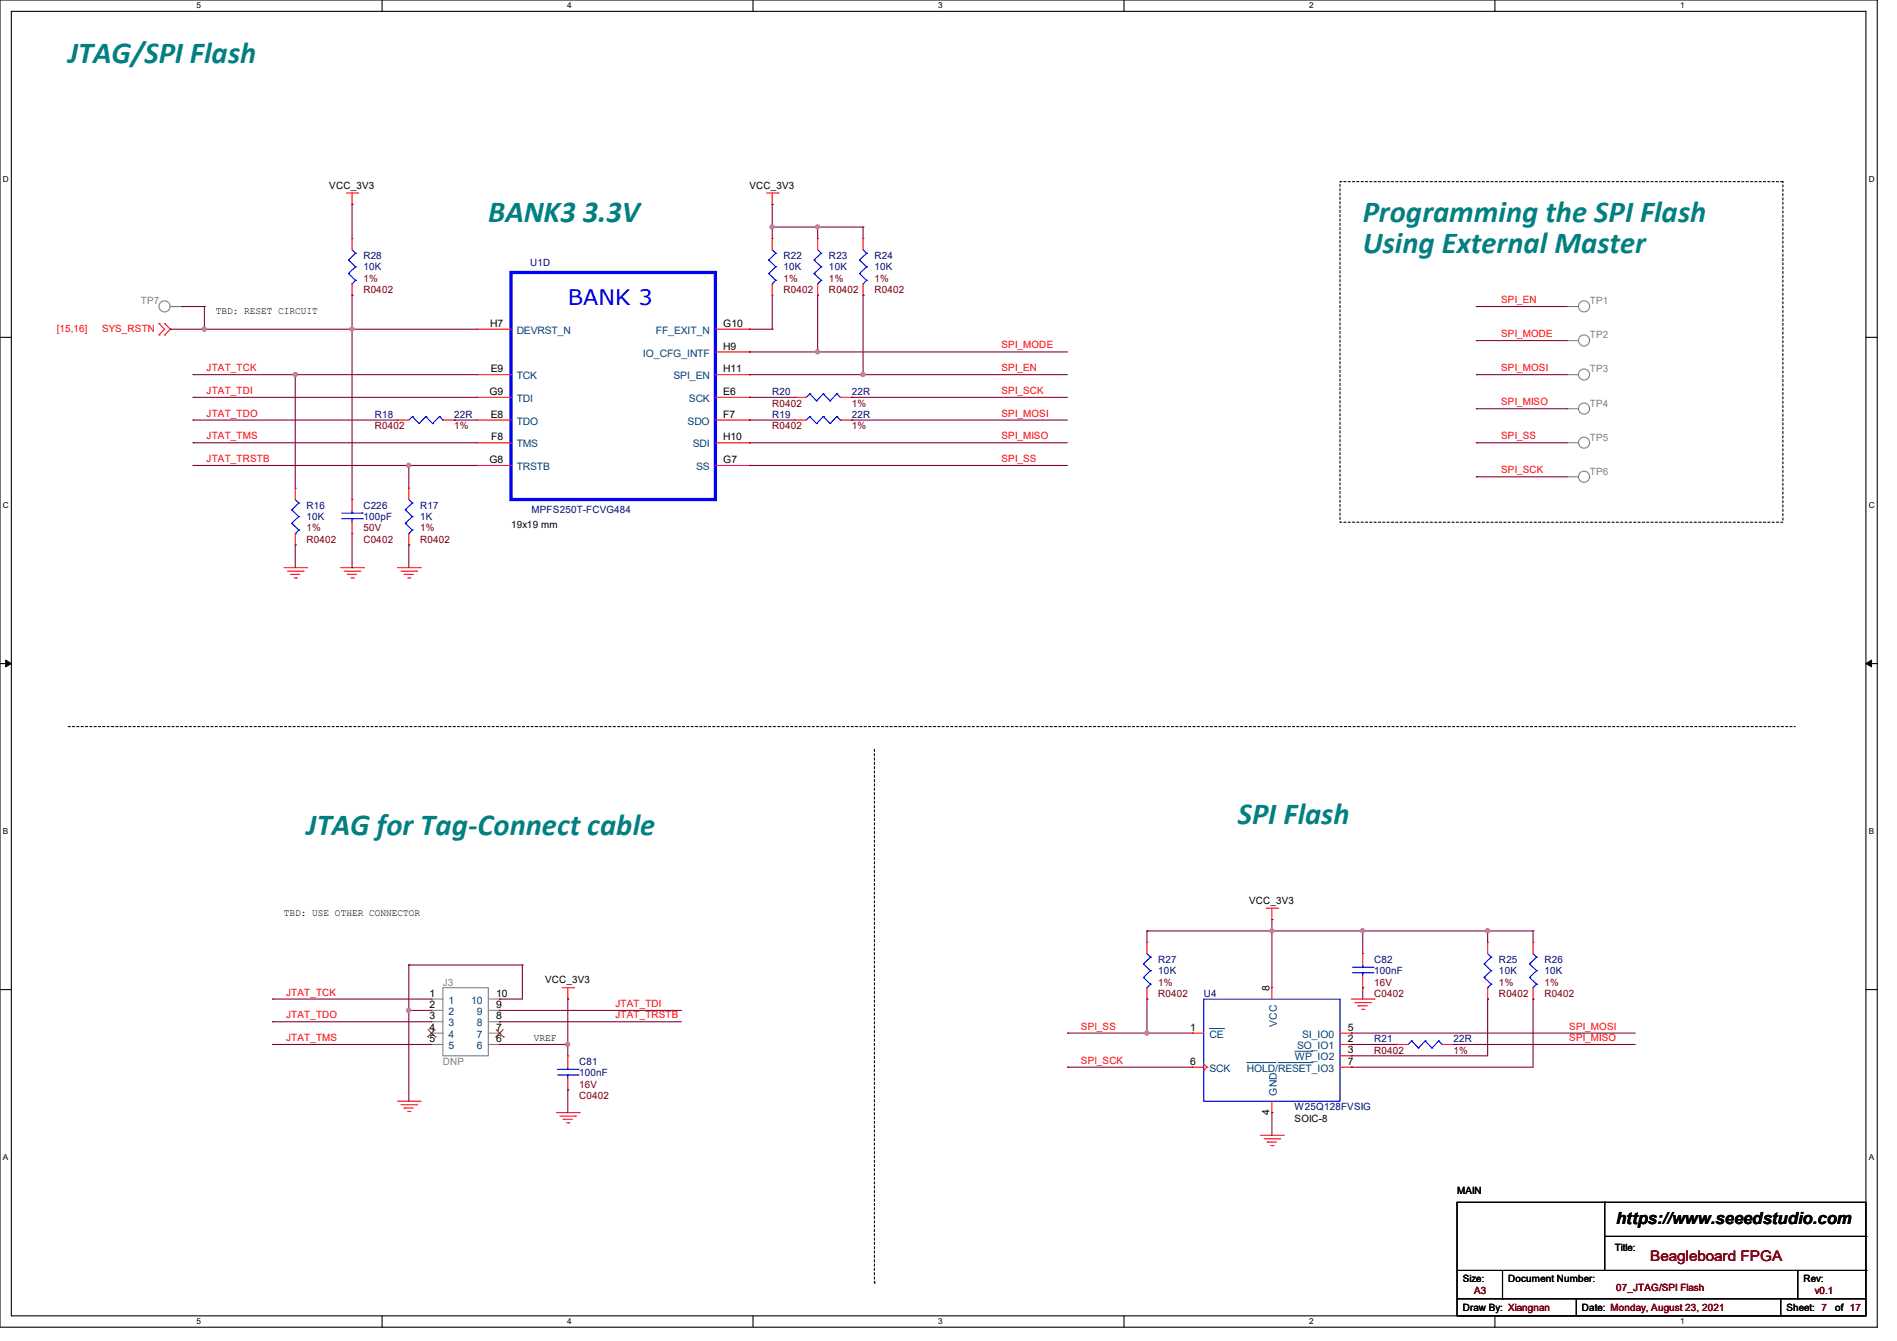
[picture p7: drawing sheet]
<svg xmlns="http://www.w3.org/2000/svg" width="297mm" height="210mm" viewBox="0 0 297 210" stroke-linecap="round" stroke-linejoin="round" font-family="sans-serif">
<path d="M0 0h293.9v207.9h-293.9zM1.8 1.8h290.3v204.3h-290.3z" fill="none" stroke="#000" stroke-width=".17"/>
<g fill="#fff">
<path d="M30.8 .2h.7v1.4h-.7z"/>
<path d="M30.8 206.2h.7v1.4h-.7z"/>
</g>
<path d="M59.8 0v1.8M59.8 206.1v1.8" fill="none" stroke="#000" stroke-width=".17"/>
<g fill="#fff">
<path d="M88.8 .2h.7v1.4h-.7z"/>
<path d="M88.8 206.2h.7v1.4h-.7z"/>
</g>
<path d="M117.9 0v1.8M117.9 206.1v1.8" fill="none" stroke="#000" stroke-width=".17"/>
<g fill="#fff">
<path d="M146.9 .2h.7v1.4h-.7z"/>
<path d="M146.9 206.2h.7v1.4h-.7z"/>
</g>
<path d="M176 0v1.8M176 206.1v1.8" fill="none" stroke="#000" stroke-width=".17"/>
<g fill="#fff">
<path d="M205 .2h.7v1.4h-.7z"/>
<path d="M205 206.2h.7v1.4h-.7z"/>
</g>
<path d="M234.1 0v1.8M234.1 206.1v1.8" fill="none" stroke="#000" stroke-width=".17"/>
<g fill="#fff">
<path d="M263.1 .2h.6v1.4h-.6z"/>
<path d="M263.1 206.2h.6v1.4h-.6z"/>
<path d="M.5 27.3h.9v1.4h-.9z"/>
<path d="M292.6 27.3h.9v1.4h-.9z"/>
<path d="M.5 78.4h.9v1.4h-.9z"/>
<path d="M292.6 78.4h.9v1.4h-.9z"/>
</g>
<path d="M0 52.8h1.8M292.1 52.8h1.8" fill="none" stroke="#000" stroke-width=".17"/>
<g fill="#fff">
<path d="M.5 129.5h.8v1.4h-.8z"/>
<path d="M292.6 129.5h.8v1.4h-.8z"/>
</g>
<path d="M0 103.9h1.8M292.1 103.9h1.8" fill="none" stroke="#000" stroke-width=".17"/>
<path d="M.9 103.4l.9 .5-.9 .5zM292.1 103.9l.9-.5v1z" fill="#000" stroke="#000" stroke-width=".16"/>
<g fill="#fff">
<path d="M.5 180.5h.8v1.4h-.8z"/>
<path d="M292.6 180.5h.8v1.4h-.8z"/>
</g>
<g fill="none" stroke="#000" stroke-width=".17">
<path d="M0 155h1.8M292.1 155h1.8M228.1 188.3h64v17.8h-64zM228.1 199h64M235.2 199v4.4M251.2 188.3h.1M251.2 188.3v10.7M251.2 193.6h40.9M281.5 199v4.4M292.1 199h.1M292.1 193.6h.1M228.1 203.4h.1"/>
<path d="M228.1 203.4h64M235.2 203.4h.1M246.8 206.1h.1M246.8 203.4v2.7M278.8 206.1h.1M278.8 203.4v2.7M281.5 203.4h.1"/>
</g>
<path d="M209.8 28.4h69.3v53.4h-69.3zM10.7 113.8h270.2M136.9 117.3v83.6M280.9 113.8h.1M136.9 200.9h.1" fill="none" stroke="#000" stroke-width=".17" stroke-dasharray=".3"/>
<g fill="none" stroke="#f00" stroke-width=".17">
<path d="M54.2 30.2h1.8M55.1 32h.1M55.1 37.3h.1M55.1 30.2v1.8M55.1 37.3v1.8M56 30.2h.1M120 30.2h1.8M120.9 32h.1M120.9 37.3h.1M120.9 30.2v1.8M120.9 37.3v1.8M121.8 30.2h.1"/>
<path d="M128 37.3h.1M128 37.3v1.8M135.1 37.3h.1M135.1 37.3v1.8M24.9 52.5h.1M24.9 50.7h.1M24.9 50.7l.9 .9-.9 .9M25.8 50.7h.1M25.8 52.5h.1M25.8 50.7l.9 .9-.9 .9M55.1 46.2h.1M55.1 44.4v1.8"/>
<path d="M74.7 58.7h.1M74.7 51.6h.1M74.7 51.6h5.3M74.7 58.7h5.3M112 51.6h5.3M112 58.7h5.3M112 55.1h5.3M117.3 51.6h.1M117.3 58.7h.1M117.3 55.1h.1M120.9 46.2h.1M120.9 44.4v1.8"/>
<path d="M128 46.2h.1M128 44.4v1.8M135.1 46.2h.1M135.1 44.4v1.8M46.2 76.5h.1M46.2 76.5v1.7M55.1 78.2h.1M55.1 78.2v1.8M62.2 65.8h.1M62.2 65.8h1.8M64 76.5h.1M64 76.5v1.7"/>
<path d="M69.3 65.8h1.8M71.1 65.8h.1M74.7 69.3h.1M74.7 62.2h.1M74.7 65.8h.1M74.7 72.9h.1M74.7 65.8h5.3M74.7 69.3h5.3M74.7 62.2h5.3M74.7 72.9h5.3M112 65.8h5.3M112 69.3h5.3"/>
<path d="M112 62.2h5.3M112 72.9h5.3M117.3 62.2h.1M117.3 72.9h.1M117.3 65.8h.1M117.3 69.3h.1M124.5 65.8h.1M124.5 62.2h.1M124.5 65.8h1.7M124.5 62.2h1.7M131.6 65.8h1.7M131.6 62.2h1.7"/>
<path d="M133.3 65.8h.1M133.3 62.2h.1M44.4 88.9h3.6M45 89.5h2.5M45.5 90h.1M45.5 90h1.4M46.1 90.5h.3M46.2 85.3h.1M46.2 83.6v1.7M46.4 90.5h.1M47.5 89.5h.1M48 88.9h.1"/>
<path d="M53.3 88.9h3.6M53.9 89.5h2.4M54.4 90h.1M54.4 90h1.4M54.9 90.5h.4M55.1 83.6h.1M55.1 81.8v1.8M55.3 90.5h.1M56.3 89.5h.1M56.9 88.9h.1M62.2 88.9h3.6M62.8 89.5h2.4"/>
<path d="M63.3 90h.1M63.3 90h1.4M63.8 90.5h.4M64 85.3h.1M64 83.6v1.7M64.2 90.5h.1M65.2 89.5h.1M65.8 88.9h.1M88 154.7h1.8M88.9 156.5h.1M88.9 154.7v1.8M89.8 154.7h.1"/>
<path d="M179.6 147.6h.1M179.6 156.5h.1M179.6 147.6v1.8M179.6 154.7v1.8M198.2 142.2h1.8M199.1 144h.1M199.1 154.7h.1M199.1 142.2v1.8M199.1 154.7v1.8M200 142.2h.1M211.6 156.5h3.5M212.1 157h2.5"/>
<path d="M212.6 157.5h.1M212.6 157.5h1.5M213.2 158.1h.3M213.4 149.4h.1M213.4 154.7h.1M213.4 149.4v1.7M213.4 152.9v1.8M213.5 158.1h.1M214.6 157h.1M215.1 156.5h.1M232.9 147.6h.1M232.9 156.5h.1"/>
<path d="M232.9 147.6v1.8M232.9 154.7v1.8M240 147.6h.1M240 156.5h.1M240 147.6v1.8M240 154.7v1.8M62.2 172.5h3.6M62.8 173h2.4M63.3 173.5h.1M63.3 173.5h1.4M63.8 174.1h.4M64.2 174.1h.1"/>
<path d="M65.2 173h.1M65.8 172.5h.1M87.1 174.2h3.6M87.7 174.8h2.4M88.2 175.3h.1M88.2 175.3h1.4M88.7 175.9h.4M88.9 165.4h.1M88.9 170.7h.1M88.9 165.4v1.7M88.9 168.9v1.8M89.1 175.9h.1"/>
<path d="M90.1 174.8h.1M90.7 174.2h.1M186.7 161.8h.1M186.7 167.1h.1M186.7 161.8h1.8M186.7 167.1h1.8M188.5 167.6h.1M188.5 166.6l.5 .5M189 167.1h.1M189 167.1l-.5 .5M197.4 177.8h3.5M197.9 178.4h2.5"/>
<path d="M198.4 178.9h.1M198.4 178.9h1.5M199 179.4h.3M199.1 174.2h.1M199.1 172.5v1.7M199.3 179.4h.1M200.4 178.4h.1M200.9 177.8h.1M209.8 163.6h1.8M209.8 161.8h1.8M209.8 165.4h1.8M209.8 167.1h1.8"/>
<path d="M211.6 163.6h.1M211.6 165.4h.1M211.6 161.8h.1M211.6 167.1h.1M218.7 163.6h.1M218.7 163.6h1.8M225.8 163.6h1.8M227.6 163.6h.1"/>
</g>
<g fill="none" stroke="#00f" stroke-width=".17">
<path d="M55.1 39.1l.6 .6M55.7 39.7h.1M55.7 39.7l-1.1 1M120.9 39.1l.6 .6M121.5 39.7h.1M121.5 39.7l-1.1 1M128 39.1l.6 .6M128.6 39.7h.1M128.6 39.7l-1.1 1M135.1 39.1l.6 .6M135.7 39.7h.1M135.7 39.7l-1.1 1"/>
<path d="M54.6 40.7h.1M54.6 42.8h.1M54.6 40.7l1.1 1.1M54.6 42.8l1.1 1.1M55.1 44.4h.1M55.7 41.8h.1M55.7 43.9h.1M55.7 41.8l-1.1 1M55.7 43.9l-.6 .5M120.4 40.7h.1M120.4 42.8h.1M120.4 40.7l1.1 1.1"/>
<path d="M120.4 42.8l1.1 1.1M120.9 44.4h.1M121.5 41.8h.1M121.5 43.9h.1M121.5 41.8l-1.1 1M121.5 43.9l-.6 .5M127.5 40.7h.1M127.5 42.8h.1M127.5 40.7l1.1 1.1M127.5 42.8l1.1 1.1M128 44.4h.1M128.6 41.8h.1"/>
<path d="M128.6 43.9h.1M128.6 41.8l-1.1 1M128.6 43.9l-.6 .5M134.6 40.7h.1M134.6 42.8h.1M134.6 40.7l1.1 1.1M134.6 42.8l1.1 1.1M135.1 44.4h.1M135.7 41.8h.1M135.7 43.9h.1M135.7 41.8l-1.1 1M135.7 43.9l-.6 .5"/>
<path d="M45.7 79.8h.1M45.7 79.8l1.1 1.1M46.2 78.2l.6 .6M46.8 78.8h.1M46.8 78.8l-1.1 1M63.5 79.8h.1M63.5 79.8l1.1 1.1M64 78.2l.6 .6M64.6 78.8h.1M64.6 65.2h.1M64.6 78.8l-1.1 1M64.6 65.2l-.6 .6"/>
<path d="M64.6 65.2l1 1.1M65.6 66.3h.1M66.7 65.2h.1M66.7 65.2l-1.1 1.1M66.7 65.2l1 1.1M67.7 66.3h.1M68.8 65.2h.1M68.8 65.2l-1.1 1.1M68.8 65.2l.5 .6M69.3 65.8h.1M126.8 65.2h.1M126.8 61.7h.1"/>
<path d="M126.8 65.2l-.6 .6M126.8 65.2l1 1.1M126.8 61.7l-.6 .5M126.8 61.7l1 1.1M127.8 66.3h.1M127.8 62.8h.1M128.9 65.2h.1M128.9 61.7h.1M128.9 65.2l-1.1 1.1M128.9 65.2l1.1 1.1M128.9 61.7l-1.1 1.1M128.9 61.7l1.1 1.1"/>
<path d="M130 66.3h.1M130 62.8h.1M131 65.2h.1M131 61.7h.1M131 65.2l-1 1.1M131 65.2l.6 .6M131 61.7l-1 1.1M131 61.7l.6 .5M131.6 65.8h.1M131.6 62.2h.1M45.7 82h.1M45.7 82l1.1 1"/>
<path d="M46.2 83.6h.1M46.8 80.9h.1M46.8 83h.1M46.8 80.9l-1.1 1.1M46.8 83l-.6 .6M53.5 80.3h3.2M53.5 81.2h3.2M55.1 81.2h.1M55.1 80.3h.1M55.1 80v.3M55.1 81.2v.6M56.7 80.3h.1"/>
<path d="M56.7 81.2h.1M63.5 82h.1M63.5 82l1.1 1M64 83.6h.1M64.6 80.9h.1M64.6 83h.1M64.6 80.9l-1.1 1.1M64.6 83l-.6 .6M179 151h.1M179 153.1h.1M179 151l1.1 1M179 153.1l1.1 1"/>
<path d="M179.6 154.7h.1M179.6 149.4l.5 .5M180.1 149.9h.1M180.1 152h.1M180.1 154.1h.1M180.1 149.9l-1.1 1.1M180.1 152l-1.1 1.1M180.1 154.1l-.5 .6M188.5 156.5h21.3v16h-21.3zM211.8 151.5h3.2M211.8 152.4h3.2M213.4 152.4h.1"/>
<path d="M213.4 151.5h.1M213.4 151.1v.4M213.4 152.4v.5M215 151.5h.1M215 152.4h.1M232.4 151h.1M232.4 153.1h.1M232.4 151l1.1 1M232.4 153.1l1.1 1M232.9 154.7h.1M232.9 149.4l.6 .5M233.5 149.9h.1"/>
<path d="M233.5 152h.1M233.5 154.1h.1M233.5 149.9l-1.1 1.1M233.5 152l-1.1 1.1M233.5 154.1l-.6 .6M239.5 151h.1M239.5 153.1h.1M239.5 151l1.1 1M239.5 153.1l1.1 1M240 154.7h.1M240 149.4l.6 .5M240.6 149.9h.1"/>
<path d="M240.6 152h.1M240.6 154.1h.1M240.6 149.9l-1.1 1.1M240.6 152l-1.1 1.1M240.6 154.1l-.6 .6M87.3 167.5h3.2M87.3 168.4h3.2M88.9 168.4h.1M88.9 167.5h.1M88.9 167.1v.4M88.9 168.4v.5M90.5 167.5h.1"/>
<path d="M90.5 168.4h.1M221 163h.1M221 163l-.5 .6M221 163l1.1 1.1M222.1 164.1h.1M223.1 163h.1M223.1 163l-1 1.1M223.1 163l1.1 1.1M224.2 164.1h.1M225.3 163h.1M225.3 163l-1.1 1.1M225.3 163l.5 .6"/>
<path d="M225.8 163.6h.1"/>
</g>
<g fill="none" stroke="#808080" stroke-width=".17">
<path d="M26.7 48h1.7M28.4 48h.1M245.4 53.3h.1M245.4 58.7h.1M245.4 48h.1M245.4 53.3h1.7M245.4 48h1.7M245.4 58.7h1.7M245.4 64h.1M245.4 69.3h.1M245.4 74.7h.1M245.4 64h1.7"/>
<path d="M245.4 69.3h1.7M245.4 74.7h1.7M67.6 156.5h.1M67.6 158.2h.1M67.6 156.5h1.7M67.6 158.2h1.7M69.3 154.7h7.2v10.7h-7.2zM76.5 156.5h1.7M76.5 158.2h1.7M78.2 158.2h.1M78.2 156.5h.1M67.6 160h.1"/>
<path d="M67.6 161.8h.1M67.6 163.6h.1M67.6 160h1.7M67.6 161.8h1.7M67.6 163.6h1.7M76.5 160h1.7M76.5 161.8h1.7M76.5 163.6h1.7M78.2 163.6h.1M78.2 161.8h.1M78.2 160h.1"/>
<circle cx="25.8" cy="48" r=".87"/>
<circle cx="248" cy="48" r=".87"/>
<circle cx="248" cy="53.3" r=".87"/>
<circle cx="248" cy="58.7" r=".87"/>
<circle cx="248" cy="74.7" r=".87"/>
<circle cx="248" cy="69.3" r=".87"/>
<circle cx="248" cy="64" r=".87"/>
</g>
<path d="M189.4 161.1h2.2M191.6 161.1h.1M195.2 166.4h4.4M199.6 166.4h.1M200.1 166.4h5.3M202.7 164.6h2.7M205.4 164.6h.1M205.4 166.4h.1" fill="none" stroke="#004080" stroke-width=".16"/>
<path d="M80 42.7h32v35.5h-32z" fill="none" stroke="#00f" stroke-width=".51"/>
<path d="M67 162.4h.1M67 161.2l1.2 1.2M68.1 161.2l-1.1 1.2M68.2 162.4h.1M77.6 162.4h.1M77.7 161.2l1.1 1.2M78.8 161.2l-1.2 1.2M78.8 162.4h.1" fill="none" stroke="#804000" stroke-width=".16"/>
<g fill="none" stroke="#800040" stroke-width=".17">
<path d="M55.1 32h.1M55.1 32v5.3M120.9 32h.1M120.9 35.6h.1M120.9 32v5.3M120.9 35.6h14.2M128 35.6h.1M128 35.6v1.7M135.1 35.6h.1M135.1 35.6v1.7M26.7 51.6h.1M26.7 51.6h48"/>
<path d="M28.4 48h.1M28.4 48h3.6M30.2 58.7h.1M30.2 58.7h44.5M32 48h.1M32 48v3.6M46.2 58.7h.1M46.2 58.7v17.8M55.1 46.2h.1M55.1 51.6h.1M55.1 46.2v32M117.3 58.7h.1"/>
<path d="M117.3 55.1h.1M117.3 51.6h.1M117.3 58.7h49.8M117.3 55.1h49.8M117.3 51.6h3.6M120.9 51.6h.1M120.9 46.2v5.4M128 46.2h.1M128 55.1h.1M128 46.2v8.9M135.1 46.2h.1M135.1 58.7h.1"/>
<path d="M135.1 46.2v12.5M231.1 48h.1M231.1 53.3h.1M231.1 58.7h.1M231.1 48h14.3M231.1 58.7h14.3M231.1 53.3h14.3M30.2 62.2h.1M30.2 65.8h.1M30.2 69.3h.1M30.2 72.9h.1M30.2 62.2h44.5"/>
<path d="M30.2 65.8h32M30.2 69.3h44.5M30.2 72.9h44.5M64 72.9h.1M64 72.9v3.6M71.1 65.8h.1M71.1 65.8h3.6M117.3 65.8h.1M117.3 62.2h.1M117.3 69.3h.1M117.3 72.9h.1M117.3 62.2h7.2"/>
<path d="M117.3 65.8h7.2M117.3 69.3h49.8M117.3 72.9h49.8M133.3 62.2h.1M133.3 65.8h.1M133.3 62.2h33.8M133.3 65.8h33.8M231.1 64h.1M231.1 69.3h.1M231.1 74.7h.1M231.1 69.3h14.3M231.1 64h14.3"/>
<path d="M231.1 74.7h14.3M46.2 85.3h.1M46.2 85.3v3.6M55.1 88.9h.1M55.1 83.6v5.3M64 85.3h.1M64 85.3v3.6M42.7 156.5h.1M42.7 156.5h24.9M64 158.2h.1M64 151.1h.1M64 151.1v21.4"/>
<path d="M64 158.2h3.6M64 151.1h17.8M78.2 156.5h.1M78.2 158.2h.1M78.2 158.2h28.5M81.8 151.1h.1M81.8 151.1v5.4h-3.6M88.9 156.5h.1M88.9 156.5v8.9M179.6 145.8h.1M179.6 156.5h.1M179.6 145.8h60.4"/>
<path d="M179.6 145.8v1.8M179.6 156.5v5.3M199.1 144h.1M199.1 145.8h.1M199.1 144v10.7M213.4 145.8h.1M213.4 154.7h.1M213.4 145.8v3.6M213.4 154.7v1.8M232.9 145.8h.1M232.9 156.5h.1M232.9 156.5v8.9h-21.3"/>
<path d="M232.9 145.8v1.8M240 145.8h.1M240 156.5h.1M240 156.5v10.6h-28.4M240 145.8v1.8M42.7 160h.1M42.7 163.6h.1M42.7 163.6h24.9M42.7 160h24.9M78.2 163.6h.1M78.2 160h.1M78.2 163.6h10.7"/>
<path d="M78.2 160h28.5M88.9 170.7h.1M88.9 163.6h.1M88.9 170.7v3.5M167.1 167.1h.1M167.1 161.8h.1M167.1 161.8h19.6M167.1 167.1h19.6M179.6 161.8h.1M199.1 174.2h.1M199.1 174.2v3.6M211.6 163.6h.1"/>
<path d="M211.6 161.8h.1M211.6 165.4h.1M211.6 167.1h.1M211.6 163.6h7.1M211.6 161.8h44.4M227.6 163.6h.1M227.6 163.6h28.4"/>
</g>
<g fill="#f0f" stroke="#f0f" stroke-width=".17">
<circle cx="46.2" cy="58.7" r=".32"/>
<circle cx="64" cy="72.9" r=".32"/>
<circle cx="88.9" cy="163.6" r=".32"/>
<circle cx="64" cy="158.2" r=".32"/>
<circle cx="128" cy="55.1" r=".32"/>
<circle cx="120.9" cy="35.5" r=".32"/>
<circle cx="135.1" cy="58.7" r=".32"/>
<circle cx="128" cy="35.5" r=".32"/>
<circle cx="232.9" cy="145.8" r=".32"/>
<circle cx="213.3" cy="145.8" r=".32"/>
<circle cx="199.1" cy="145.8" r=".32"/>
<circle cx="179.6" cy="161.8" r=".32"/>
<circle cx="32" cy="51.5" r=".32"/>
<circle cx="55.1" cy="51.5" r=".32"/>
</g>
<g font-size="4.8" fill="#008080">
<text x="10.7" y="9.9">JTAG/SPI Flash</text>
<text x="76.5" y="34.8">BANK3 3.3V</text>
<text x="213.4" y="34.8">Programming the SPI Flash</text>
<text x="213.4" y="39.6">Using External Master</text>
<text x="48" y="130.8">JTAG for Tag-Connect cable</text>
<text x="193.8" y="129">SPI Flash</text>
</g>
<text font-size="3.3" fill="#00f" x="88.9" y="47.8">BANK 3</text>
<text font-size="2.6" x="253" y="191.8">https://www.seeedstudio.com</text>
<text font-size="2.3" fill="#800000" x="258.4" y="197.5">Beagleboard FPGA</text>
<g font-size="1.6">
<text x="51.6" y="29.5">VCC_3V3</text>
<text x="117.3" y="29.5">VCC_3V3</text>
<text x="33.8" y="49.2">TBD: RESET CIRCUIT</text>
<text x="76.7" y="51.2">H7</text>
<text x="113.2" y="51.2">G10</text>
<text x="76.8" y="58.3">E9</text>
<text x="113.2" y="58.3">H11</text>
<text x="113.2" y="54.7">H9</text>
<text x="76.6" y="61.8">G9</text>
<text x="76.8" y="65.4">E8</text>
<text x="113.2" y="61.8">E6</text>
<text x="113.2" y="65.4">F7</text>
<text x="76.9" y="69">F8</text>
<text x="113.2" y="69">H10</text>
<text x="76.6" y="72.5">G8</text>
<text x="113.2" y="72.5">G7</text>
<text x="80" y="82.7">19x19 mm</text>
<text x="44.4" y="143.5">TBD: USE OTHER CONNECTOR</text>
<text x="195.6" y="141.6">VCC_3V3</text>
<text x="85.3" y="154">VCC_3V3</text>
<text x="198.8" y="155.2" transform="rotate(-90 198.8 155.2)">8</text>
<text x="67.2" y="156.1">1</text>
<text x="67.2" y="157.9">2</text>
<text x="67.2" y="159.6">3</text>
<text x="67.2" y="161.4">4</text>
<text x="77.7" y="161.4">7</text>
<text x="77.7" y="159.6">8</text>
<text x="77.7" y="157.9">9</text>
<text x="77.7" y="156.1">10</text>
<text x="186.3" y="161.4">1</text>
<text x="211" y="161.4">5</text>
<text x="67.2" y="163.2">5</text>
<text x="77.7" y="163.2">6</text>
<text x="83.6" y="163">VREF</text>
<text x="186.3" y="166.8">6</text>
<text x="211" y="163.2">2</text>
<text x="211" y="165">3</text>
<text x="211" y="166.8">7</text>
<text x="198.8" y="174.6" transform="rotate(-90 198.8 174.6)">4</text>
<text x="202.7" y="175.7">SOIC-8</text>
<text x="228.1" y="187.1">MAIN</text>
<text x="252.8" y="196">Title:</text>
<text x="229" y="200.7">Size:</text>
<text x="236.1" y="200.7">Document Number:</text>
<text x="282.4" y="200.7">Rev:</text>
<text x="229" y="205.4">Draw By: Xiangnan</text>
<text x="247.7" y="205.4">Date: Monday, August 23, 2021</text>
<text x="279.7" y="205.4">Sheet: 7</text>
<text x="287.3" y="205.4">of 17</text>
</g>
<g font-size="1.6" fill="#000080">
<text x="56.9" y="40.6">R28</text>
<text x="83" y="41.6">U1D</text>
<text x="122.7" y="40.6">R22</text>
<text x="129.8" y="40.6">R23</text>
<text x="136.9" y="40.6">R24</text>
<text x="56.9" y="42.3">10K</text>
<text x="122.7" y="42.3">10K</text>
<text x="129.8" y="42.3">10K</text>
<text x="136.9" y="42.3">10K</text>
<text x="58.7" y="65.4">R18</text>
<text x="71.1" y="65.4">22R</text>
<text x="120.9" y="65.4">R19</text>
<text x="120.9" y="61.9">R20</text>
<text x="133.3" y="65.4">22R</text>
<text x="133.3" y="61.9">22R</text>
<text x="48" y="79.7">R16</text>
<text x="48" y="81.4">10K</text>
<text x="56.9" y="79.7">C226</text>
<text x="56.9" y="81.4">100pF</text>
<text x="65.8" y="79.7">R17</text>
<text x="65.8" y="81.4">1K</text>
<text x="83.2" y="80.4">MPFS250T-FCVG484</text>
<text x="181.4" y="150.8">R27</text>
<text x="181.4" y="152.6">10K</text>
<text x="215.1" y="150.8">C82</text>
<text x="215.1" y="152.6">100nF</text>
<text x="234.7" y="150.8">R25</text>
<text x="234.7" y="152.6">10K</text>
<text x="241.8" y="150.8">R26</text>
<text x="241.8" y="152.6">10K</text>
<text x="188.5" y="156.1">U4</text>
<text x="90.7" y="166.8">C81</text>
<text x="215.1" y="163.2">R21</text>
<text x="227.6" y="163.2">22R</text>
<text x="90.7" y="168.6">100nF</text>
<text x="202.7" y="173.9">W25Q128FVSIG</text>
</g>
<g font-size="1.6" fill="#808080">
<text x="22.1" y="47.7">TP7</text>
<text x="248.9" y="47.7">TP1</text>
<text x="248.9" y="53">TP2</text>
<text x="248.9" y="58.3">TP3</text>
<text x="248.9" y="63.7">TP4</text>
<text x="248.9" y="69">TP5</text>
<text x="248.9" y="74.3">TP6</text>
<text x="69.3" y="154.3">J3</text>
<text x="69.3" y="166.8">DNP</text>
</g>
<g font-size="1.6" fill="#800000">
<text x="56.9" y="44.1">1%</text>
<text x="56.9" y="45.9">R0402</text>
<text x="122.7" y="44.1">1%</text>
<text x="122.7" y="45.9">R0402</text>
<text x="129.8" y="44.1">1%</text>
<text x="129.8" y="45.9">R0402</text>
<text x="136.9" y="44.1">1%</text>
<text x="136.9" y="45.9">R0402</text>
<text x="120.9" y="63.7">R0402</text>
<text x="133.3" y="63.7">1%</text>
<text x="58.7" y="67.2">R0402</text>
<text x="71.1" y="67.2">1%</text>
<text x="120.9" y="67.2">R0402</text>
<text x="133.3" y="67.2">1%</text>
<text x="48" y="83.2">1%</text>
<text x="56.9" y="83.2">50V</text>
<text x="65.8" y="83.2">1%</text>
<text x="48" y="85">R0402</text>
<text x="56.9" y="85">C0402</text>
<text x="65.8" y="85">R0402</text>
<text x="181.4" y="154.3">1%</text>
<text x="215.1" y="154.3">16V</text>
<text x="234.7" y="154.3">1%</text>
<text x="241.8" y="154.3">1%</text>
<text x="181.4" y="156.1">R0402</text>
<text x="215.1" y="156.1">C0402</text>
<text x="234.7" y="156.1">R0402</text>
<text x="241.8" y="156.1">R0402</text>
<text x="215.1" y="165">R0402</text>
<text x="227.6" y="165">1%</text>
<text x="90.7" y="172.1">C0402</text>
<text x="90.7" y="170.3">16V</text>
<text x="230.8" y="202.7">A3</text>
<text x="253" y="202.2">07_JTAG/SPI Flash</text>
<text x="284.1" y="202.7">v0.1</text>
</g>
<g font-size="1.6" fill="#f00">
<text x="235" y="47.5">SPI_EN</text>
<text x="8.9" y="51.9">[15,16]</text>
<text x="16" y="51.9">SYS_RSTN</text>
<text x="235" y="52.8">SPI_MODE</text>
<text x="32.3" y="58.1">JTAT_TCK</text>
<text x="156.8" y="54.6">SPI_MODE</text>
<text x="156.8" y="58.1">SPI_EN</text>
<text x="235" y="58.1">SPI_MOSI</text>
<text x="32.3" y="61.7">JTAT_TDI</text>
<text x="32.3" y="65.2">JTAT_TDO</text>
<text x="156.8" y="61.7">SPI_SCK</text>
<text x="156.8" y="65.2">SPI_MOSI</text>
<text x="235" y="63.5">SPI_MISO</text>
<text x="32.3" y="68.8">JTAT_TMS</text>
<text x="156.8" y="68.8">SPI_MISO</text>
<text x="235" y="68.8">SPI_SS</text>
<text x="32.3" y="72.3">JTAT_TRSTB</text>
<text x="156.8" y="72.3">SPI_SS</text>
<text x="235" y="74.1">SPI_SCK</text>
<text x="44.8" y="155.9">JTAT_TCK</text>
<text x="44.8" y="159.5">JTAT_TDO</text>
<text x="96.3" y="159.5">JTAT_TRSTB</text>
<text x="96.3" y="157.7">JTAT_TDI</text>
<text x="169.2" y="161.2">SPI_SS</text>
<text x="245.7" y="161.2">SPI_MOSI</text>
<text x="44.8" y="163">JTAT_TMS</text>
<text x="169.2" y="166.6">SPI_SCK</text>
<text x="245.7" y="163">SPI_MISO</text>
</g>
<g font-size="1.6" fill="#004080">
<text x="80.9" y="52.3">DEVRST_N</text>
<text x="102.7" y="52.3">FF_EXIT_N</text>
<text x="80.9" y="59.4">TCK</text>
<text x="100.7" y="55.8">IO_CFG_INTF</text>
<text x="105.5" y="59.4">SPI_EN</text>
<text x="80.9" y="63">TDI</text>
<text x="107.9" y="63">SCK</text>
<text x="80.9" y="70.1">TMS</text>
<text x="80.9" y="66.5">TDO</text>
<text x="107.7" y="66.5">SDO</text>
<text x="108.5" y="70.1">SDI</text>
<text x="80.9" y="73.6">TRSTB</text>
<text x="109" y="73.6">SS</text>
<text x="70.2" y="157.2">1</text>
<text x="70.2" y="159">2</text>
<text x="70.2" y="160.7">3</text>
<text x="73.8" y="157.2">10</text>
<text x="74.7" y="160.7">8</text>
<text x="74.7" y="159">9</text>
<text x="199.9" y="160.8" transform="rotate(-90 199.9 160.8)">VCC</text>
<text x="70.2" y="162.5">4</text>
<text x="70.2" y="164.3">5</text>
<text x="74.7" y="164.3">6</text>
<text x="74.7" y="162.5">7</text>
<text x="189.4" y="162.5">CE</text>
<text x="189.4" y="167.9">SCK</text>
<text x="195.2" y="167.9">HOLD/RESET_IO3</text>
<text x="202.7" y="166.1">WP_IO2</text>
<text x="203.1" y="164.3">SO_IO1</text>
<text x="203.9" y="162.5">SI_IO0</text>
<text x="199.9" y="171.6" transform="rotate(-90 199.9 171.6)">GND</text>
</g>
<g font-size="1.3">
<text x="30.8" y="1.3">5</text>
<text x="88.8" y="1.3">4</text>
<text x="146.9" y="1.3">3</text>
<text x="205" y="1.3">2</text>
<text x="263.1" y="1.3">1</text>
<text x=".5" y="28.4">D</text>
<text x="292.6" y="28.4">D</text>
<text x=".5" y="79.5">C</text>
<text x="292.6" y="79.5">C</text>
<text x=".5" y="130.6">B</text>
<text x="292.6" y="130.6">B</text>
<text x=".5" y="181.7">A</text>
<text x="292.6" y="181.7">A</text>
<text x="30.8" y="207.4">5</text>
<text x="88.8" y="207.4">4</text>
<text x="146.9" y="207.4">3</text>
<text x="205" y="207.4">2</text>
<text x="263.1" y="207.4">1</text>
</g>
</svg>
